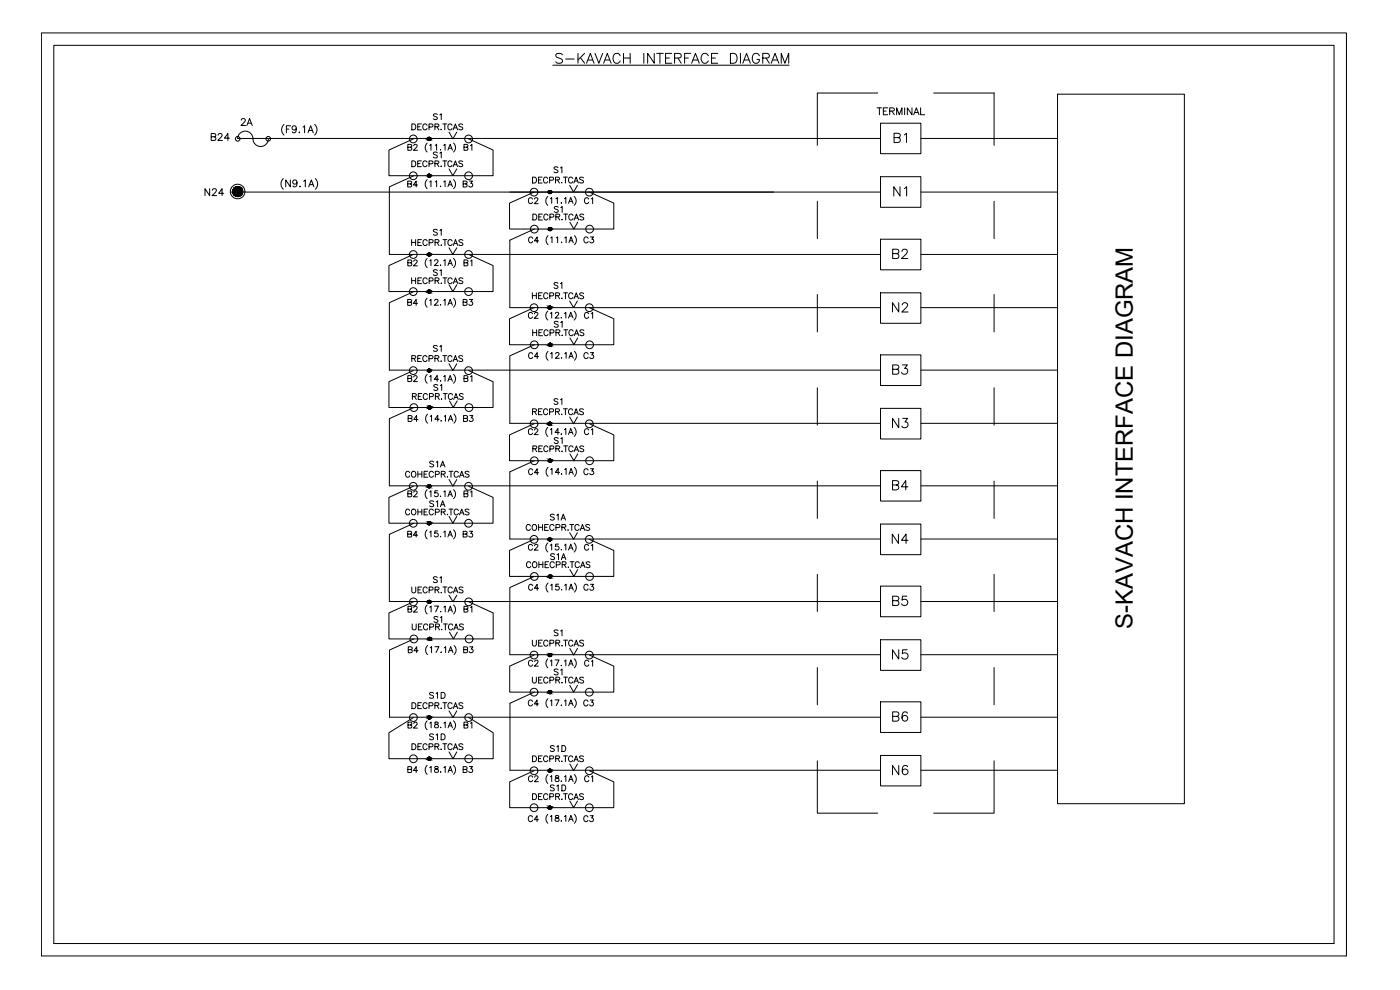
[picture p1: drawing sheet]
<svg xmlns="http://www.w3.org/2000/svg" width="420mm" height="297mm" viewBox="0 0 420 297" stroke-linecap="round" stroke-linejoin="round" font-family="sans-serif">
<!-- layer: 0 -->
<g fill="none" stroke="#000" stroke-width=".3">
<path d="M12.4 9.9h391.7v276.9h-391.7zM16.1 13.6h384.3v269.5h-384.3zM165.9 19.6h70.9M168.8 16.4a1.11 1.11 0 0 0-1.1-.4 1.11 1.11 0 0 0-.9 .7l.3 .5 1.1 .4a.71 .71 0 0 1 .6 .5 .71 .71 0 0 1-.3 .8 1.36 1.36 0 0 1-1.7-.3M169.8 17.7h2.5M173.5 16v3M174.2 17.3l1.2 1.7M175.4 16l-1.9 2M176 19l1.2-3 1.1 3M176.5 18h1.4M178.6 16l1.1 3 1.2-3M181.2 19l1.1-3 1.1 3"/>
<path d="M181.6 18h1.4M186.1 16.7a1.09 1.09 0 0 0-1.2-.7 1.09 1.09 0 0 0-.9 1.2 1.22 1.22 0 0 0 .4 1.5 1.22 1.22 0 0 0 1.6-.1l.1-.3M187.1 16v3M187.1 17.4h2M189.1 16v3M193.2 16v3M196.4 16v3l-2-3v3M197.1 16h2M198 16v3M199.7 17.4h1.2M201.6 16h-1.9v3h1.9M202.5 17.4l1.6-.1 .3-.4-.1-.6-.6-.3h-1.2v3"/>
<path d="M203.5 17.4l.9 1.6M205.5 17.4h1.1M207.3 16h-1.8v3M207.6 19l1.1-3 1.2 3M208 18h1.4M212.6 16.7a1.11 1.11 0 0 0-1.3-.7 1.11 1.11 0 0 0-.9 1.2v.6a1.11 1.11 0 0 0 .9 1.2 1.11 1.11 0 0 0 1.3-.7M213.5 17.4h1.2M215.4 16h-1.9v3h1.9M219.2 16h1a1.59 1.59 0 0 1 1 1.5 1.59 1.59 0 0 1-1 1.5h-1zM222.2 16v3M222.9 19l1.1-3 1.2 3M223.4 18h1.4"/>
<path d="M227.9 16.7a1.09 1.09 0 0 0-1.3-.7 1.09 1.09 0 0 0-.8 1.2 1.22 1.22 0 0 0 .3 1.5 1.22 1.22 0 0 0 1.7-.1l.1-.8h-.7M228.9 17.4l1.7-.1a.68 .68 0 0 0 0-1.2l-1.7-.1v3M229.9 17.4l1 1.6M231.5 19l1.1-3 1.1 3M231.9 18h1.4M234.5 19v-3l1.1 3 1.1-3v3M85.2 37.4a2.09 2.09 0 0 0 0 3.1M86 38.7h.7M87.2 37.7h-1.2v2.1M88.9 38.5a.64 .64 0 0 1-.9 .4 .64 .64 0 0 1-.2-1 .64 .64 0 0 1 1 .1l.1 .5a.99 .99 0 0 1-.8 1.3l-.4-.2M89.7 39.7h.2zM90.9 38.2l.5-.5v2.1"/>
<path d="M92.4 39.8l.8-2.1 .8 2.1M92.7 39.1h1M94.4 37.4a2.09 2.09 0 0 1 0 3.1M123.6 37.2h.6a.95 .95 0 0 1 .6 .9 .95 .95 0 0 1-.6 .9h-.6zM125.4 38h.6M126.5 37.2h-1.1v1.8h1.1M128.2 37.6a.65 .65 0 0 0-.8-.4 .65 .65 0 0 0-.5 .7v.4a.65 .65 0 0 0 .5 .7 .65 .65 0 0 0 .8-.5M128.7 38.1l1.1-.1 .1-.6-1.2-.2v1.8M130.5 38l1-.1 .1-.5-1.1-.2v1.8M131.1 38l.6 1M132.3 38.9h.2zM133.5 37.2v1.8"/>
<path d="M134.8 39.6l1.1 2.1 1.2-2.1M135.7 37.6a.63 .63 0 0 0-.8-.4 .63 .63 0 0 0-.5 .7v.4a.63 .63 0 0 0 .5 .7 .63 .63 0 0 0 .8-.5M136 39l.7-1.8 .6 1.8M136.2 38.4h.9M138.9 37.4l-.5-.2-.7 .2 .2 .5 1 .6v.2l-.5 .3-.7-.3M263.4 27.9h-18.1v15.7M264.3 37h12.1v9.1h-12.1zM280.2 27.9h18.1v15.7M317.4 28.3h38v212.8h-38zM69.1 57.6h195.2M71.3 41.6a2.31 2.31 0 0 1 2.4-2.3 2.31 2.31 0 0 1 2.2 2.4M71.3 41.5h193"/>
<path d="M80.5 41.6a2.31 2.31 0 0 1-2.2 2.4 2.31 2.31 0 0 1-2.4-2.4M85 53.6a2.23 2.23 0 0 0 0 3.2M87.1 54v2.1l-1.4-2.1v2.1M89.1 54.7a.66 .66 0 0 1-.9 .5 .66 .66 0 0 1-.2-1 .66 .66 0 0 1 1 .1l.1 .4a.96 .96 0 0 1-.8 1.4l-.4-.3M90 55.9v.2zM91.1 54.4l.5-.4v2.1M92.6 56.1l.8-2.1 .8 2.1M92.9 55.4h1M94.6 53.6a2.23 2.23 0 0 1 0 3.2M123.6 48.3h.6a.92 .92 0 0 1 .6 .8 .92 .92 0 0 1-.6 .9h-.6zM124.1 41.7l-7.4 3.3v7.7h31.3v-7.7l-7.4-3.3M124.2 52.7l-7.3 3.4v20.2h147.4"/>
<path d="M125.4 49.1h.6M126.5 48.3h-1.1v1.7h1.1M128.2 48.7a.66 .66 0 0 0-.8-.4 .66 .66 0 0 0-.5 .6v.4a.65 .65 0 0 0 .5 .7 .65 .65 0 0 0 .8-.4M129 54.6l.3-.4v1.8M130.6 54.6l.4-.4v1.8M132.2 55.9v.1zM133.2 54.6l.4-.4v1.8M134.4 45.1l.7-1.8 .7 1.8M134.4 56l.7-1.8 .7 1.8M134.7 44.5h.8M134.7 55.4h.8M134.8 50.7l1.1 2 1.2-2"/>
<path d="M135.7 48.7a.64 .64 0 0 0-.8-.4 .64 .64 0 0 0-.5 .6v.4a.63 .63 0 0 0 .5 .7 .63 .63 0 0 0 .8-.4M136 50l.7-1.7 .6 1.7M136.1 42.9a1.78 1.78 0 0 1 0 2.7M136.1 53.9a1.83 1.83 0 0 1 0 2.7M136.2 49.4h.9M138.9 48.5l-.5-.2-.7 .2 .2 .4 1 .6v.3l-.5 .2-.7-.2M159.8 53.1h.6a.95 .95 0 0 1 .6 .9 .95 .95 0 0 1-.6 .9h-.6zM160.3 57.6l-7.4 3.3v7.8h31.3v-7.8l-7.3-3.3M161.6 54h.7M162.7 53.1h-1.1v1.8h1.1M164.4 53.6a.63 .63 0 0 0-.8-.5 .63 .63 0 0 0-.5 .7v.4a.63 .63 0 0 0 .5 .7 .63 .63 0 0 0 .8-.4M164.4 58.9a1.78 1.78 0 0 0 0 2.7"/>
<path d="M164.9 54.1l1.1-.1v-.7l-1.1-.2v1.8M166.7 54l1-.1 .1-.6-1.1-.2v1.8M167.3 54l.6 .9M168.5 54.8h.2zM169.7 53.1v1.8M171 55.6l1.1 2 1.2-2M171.9 53.6a.65 .65 0 0 0-.8-.5 .65 .65 0 0 0-.5 .7v.4a.65 .65 0 0 0 .5 .7 .65 .65 0 0 0 .8-.4M172.2 54.9l.7-1.8 .7 1.8M172.3 58.9a1.78 1.78 0 0 1 0 2.7M172.5 54.3h.8M175.1 53.4l-.4-.3-.8 .3 .2 .4 1 .6v.3l-.4 .2-.8-.2M264.3 53h12.1v9.2h-12.1z"/>
<path d="M276.4 41.5h41M276.4 57.6h41M123.5 71.9v1.8M123.5 72.7h1.2M124.1 76.3l-7.4 3.4v7.8h31.3v-7.8l-7.4-3.4M124.7 71.9v1.8M125.4 72.7h.7M126.5 71.9h-1.1v1.8h1.1M128.2 72.3a.65 .65 0 0 0-.7-.4 .65 .65 0 0 0-.6 .7v.4a.65 .65 0 0 0 .6 .7 .65 .65 0 0 0 .7-.4M128.8 72.8l1-.1 .1-.6-1.1-.2v1.8M129 78.2l.3-.3v1.8M130.4 78.3l.4-.4 .5 .1 .2 .2-.3 .6-.8 .9h1.1"/>
<path d="M130.6 72.7h1l.1-.6-1.1-.2v1.8M131.2 72.7l.6 1M132.3 73.6h.2zM133.2 78.2l.4-.3v1.8M133.5 71.9v1.8M134.4 79.7l.7-1.8 .7 1.8M134.7 79.1h.8M134.8 74.4l1.1 1.9 1.2-1.9M135.7 72.3a.65 .65 0 0 0-.8-.4 .65 .65 0 0 0-.5 .7v.4a.65 .65 0 0 0 .5 .7 .65 .65 0 0 0 .8-.4M136 73.7l.7-1.8 .7 1.8M136.1 77.6a1.83 1.83 0 0 1 0 2.7M136.3 73.1h.8"/>
<path d="M138.9 72.2l-.4-.3-.8 .3 .2 .4 1 .6v.2l-.4 .3-.8-.3M159.9 64.2h.6a.95 .95 0 0 1 .6 .9 .95 .95 0 0 1-.6 .9h-.6zM160.4 68.7l-7.4 3.4v20.2h111.3M161.7 65.1h.7M162.8 64.2h-1.1v1.8h1.1M164.4 64.7a.63 .63 0 0 0-.7-.5 .63 .63 0 0 0-.5 .7v.4a.63 .63 0 0 0 .5 .7 .63 .63 0 0 0 .7-.4M165.2 71.4l.5-.4v1.8M166.9 71.4l.5-.4v1.8M168.5 72.7h.1zM169.5 71.4l.4-.4v1.8M170.6 61l.7-1.7 .7 1.7M170.7 72.8l.7-1.8 .7 1.8"/>
<path d="M171 72.2h.8M171 66.7l1.2 2 1.2-2M172 64.7a.65 .65 0 0 0-.8-.5 .65 .65 0 0 0-.5 .7v.4a.65 .65 0 0 0 .5 .7 .65 .65 0 0 0 .8-.4M172.3 66l.7-1.8 .7 1.8M172.4 70.7a1.83 1.83 0 0 1 0 2.7M172.6 65.4h.8M175.2 64.5l-.4-.3-.8 .3 .2 .4 1 .6v.3l-.4 .2-.8-.2M245.3 60.4v11.2M264.3 71.8h12.1v9.2h-12.1zM276.4 76.3h41M298.3 60.4v11.2M123.5 83.4v1.7"/>
<path d="M123.5 84.2h1.2M124.2 87.5l-7.3 3.3v20.3h147.4M124.7 83.4v1.7M125.4 84.2h.7M126.5 83.4h-1.1v1.7h1.1M128.2 83.8a.65 .65 0 0 0-.7-.4 .65 .65 0 0 0-.6 .6v.5a.66 .66 0 0 0 .6 .6 .66 .66 0 0 0 .7-.4M129 90.1l.3-.3v1.8M130.4 90.2l.4-.4 .5 .1 .2 .2-.3 .6-.8 .9h1.1M132.2 91.4v.2zM133.2 90.1l.4-.3v1.8M134.4 91.6l.7-1.8 .7 1.8M134.7 91h.8"/>
<path d="M134.8 85.4l1.1 2.1 1.2-2.1M135.7 83.8a.65 .65 0 0 0-.8-.4 .65 .65 0 0 0-.5 .6v.5a.66 .66 0 0 0 .6 .6 .66 .66 0 0 0 .7-.4M136 85.1l.7-1.7 .7 1.7M136.1 89.5a1.83 1.83 0 0 1 0 2.7M136.3 84.6h.8M138.9 83.6l-.4-.2-.8 .2 .2 .4 1 .6-.4 .5-.8-.2M159.9 98.9v1.8M159.9 99.8h1.2M160.3 92.3l-7.4 3.3v7.8h31.3v-7.8l-7.3-3.3M161.1 98.9v1.8M161.7 99.8h.7M162.8 98.9h-1.1v1.8h1.1"/>
<path d="M164.4 93.4a1.78 1.78 0 0 0 0 2.6M164.5 99.4a.63 .63 0 0 0-.7-.5 .63 .63 0 0 0-.5 .7v.4a.63 .63 0 0 0 .5 .7 .63 .63 0 0 0 .7-.4M170.6 95.4l.7-1.7 .7 1.7M172 99.4a.65 .65 0 0 0-.7-.5 .65 .65 0 0 0-.6 .7v.4a.65 .65 0 0 0 .6 .7 .65 .65 0 0 0 .7-.4M172.3 93.4a1.78 1.78 0 0 1 0 2.6M175.2 99.2l-.4-.3-.8 .3 .2 .4 1 .6v.3l-.4 .2-.8-.2M245.3 88.4v11.2M264.3 87.9h12.1v9.1h-12.1zM276.4 92.3h41M298.3 88.4v11.2M123.6 107.5h1l.1-.6-1.1-.2v1.8M123.8 118.9l1-.1 .1-.5-1.1-.2v1.8"/>
<path d="M124.1 111.2l-7.4 3.3v7.8h31.3v-7.8l-7.4-3.3M124.2 107.5l.6 1M124.3 118.9l.6 1M125.4 107.5h.6M125.5 118.9h.7M126.5 106.7h-1.1v1.8h1.1M126.6 118.1h-1.1v1.8h1.1M128.2 107.1a.65 .65 0 0 0-.8-.4 .65 .65 0 0 0-.5 .7v.4a.65 .65 0 0 0 .5 .7 .65 .65 0 0 0 .8-.5M128.3 118.5a.65 .65 0 0 0-.8-.4 .65 .65 0 0 0-.5 .7v.4a.65 .65 0 0 0 .5 .7 .65 .65 0 0 0 .8-.5M128.7 107.6l1.1-.1 .1-.6-1.2-.2v1.8M130.5 107.5h1l.1-.6-1.1-.2v1.8M131.1 107.5l.6 1"/>
<path d="M132.3 108.4h.2zM133.5 106.7v1.8M134.4 114.4l.7-1.7 .7 1.7M134.7 113.8h.8M134.8 109.1l1.1 2.1 1.2-2.1M135.7 107.1a.63 .63 0 0 0-.8-.4 .63 .63 0 0 0-.5 .7v.4a.63 .63 0 0 0 .5 .7 .63 .63 0 0 0 .8-.5M135.8 118.5a.65 .65 0 0 0-.7-.4 .65 .65 0 0 0-.6 .7v.4a.65 .65 0 0 0 .6 .7 .65 .65 0 0 0 .7-.5M136 108.5l.7-1.8 .6 1.8M136.1 112.3a1.78 1.78 0 0 1 0 2.7M136.2 119.9l.6-1.8 .7 1.8M136.2 107.9h.9M136.4 119.3h.9"/>
<path d="M138.9 106.9l-.5-.2-.7 .2 .2 .5 1 .6v.2l-.5 .3-.7-.3M139 118.3l-.4-.2-.7 .2 .1 .5 .9 .4 .1 .4-.4 .3-.7-.3M160.4 103.4l-7.4 3.4v20.2h111.3M165.2 106.1l.5-.3v1.7M166.8 106.2l.3-.4h.3l.4 .3-.3 .6-.8 .8h1.2M168.5 107.4h.1zM169.5 106.1l.4-.3v1.7M170.7 107.5l.7-1.7 .7 1.7M171 106.9h.8M171 101.4l1.2 2 1.2-2M172.4 100.7l.6-1.8 .7 1.8M172.4 105.4a1.78 1.78 0 0 1 0 2.7"/>
<path d="M172.6 100.1h.9M245.3 116.3v11.3M264.3 106.5h12.1v9.2h-12.1zM276.4 111.1h41M298.3 116.3v11.3M124.2 122.3l-7.3 3.3v20.2h147.4M129.1 124.9l.4-.3v1.8M131.8 125.8h-1.3l.9-1.2v1.8M132.3 126.3h.2zM133.3 124.9l.4-.3v1.8M134.5 126.4l.7-1.8 .7 1.8M134.8 125.8h.9"/>
<path d="M134.9 120.3l1.1 2 1.2-2M136.2 124.3a1.83 1.83 0 0 1 0 2.7M159.8 123.5l1-.1 .1-.6-1.1-.1v1.7M159.9 134.6l1-.1 .1-.5-1.1-.2v1.7M160.3 127.1l-7.4 3.4v7.7h31.3v-7.7l-7.3-3.4M160.4 138.2l-7.4 3.4v20.1h111.3M160.4 123.5l.6 .9M160.5 134.6l.6 .9M161.6 123.5h.7M161.7 134.6h.7M162.7 122.7h-1.1v1.7h1.1M162.8 133.8h-1.1v1.7h1.1"/>
<path d="M164.4 123.1a.63 .63 0 0 0-.8-.5 .63 .63 0 0 0-.5 .7v.5a.63 .63 0 0 0 .5 .6 .63 .63 0 0 0 .8-.4M164.4 128.2a1.83 1.83 0 0 0 0 2.8M164.4 134.2a.63 .63 0 0 0-.7-.4 .63 .63 0 0 0-.5 .7v.4a.64 .64 0 0 0 .5 .6 .64 .64 0 0 0 .7-.4M164.9 123.6l1.1-.1v-.7l-1.1-.1v1.7M166.7 123.5l1-.1 .1-.6-1.1-.1v1.7M167.3 123.5l.6 .9M168.5 124.3h.2zM169.7 122.7v1.7M170.6 130.4l.7-1.8 .7 1.8M171 125.1l1.1 2 1.2-2M171 136.2l1.2 2 1.2-2M171.9 123.1a.65 .65 0 0 0-.8-.4 .65 .65 0 0 0-.5 .6v.5a.65 .65 0 0 0 .5 .6 .65 .65 0 0 0 .8-.4"/>
<path d="M172 134.2a.65 .65 0 0 0-.8-.4 .65 .65 0 0 0-.5 .7v.4a.66 .66 0 0 0 .5 .6 .66 .66 0 0 0 .8-.4M172.2 124.4l.7-1.7 .7 1.7M172.3 128.2a1.83 1.83 0 0 1 0 2.8M172.3 135.5l.7-1.7 .7 1.7M172.5 123.8h.8M172.6 135h.8M175.1 122.9l-.4-.2-.8 .2 .2 .4 1 .6v.3l-.4 .2-.8-.2M175.2 134l-.4-.2-.8 .2 .2 .5 1 .6-.4 .4-.8-.2M264.3 122.5h12.1v9.2h-12.1zM276.4 127h41M124.1 145.9l-7.4 3.3v7.8h31.3v-7.8l-7.4-3.3M124.2 157l-7.3 3.3v20.2h147.4"/>
<path d="M129 159.7l.3-.4v1.8M131.4 159.3h-.9l-.1 .8a.63 .63 0 0 1 1 0 .63 .63 0 0 1-.1 .9 .63 .63 0 0 1-.9-.2M133.2 159.7l.4-.4v1.8M134.8 143.9l1.1 2 1.2-2M134.8 155l1.1 2 1.2-2M136.1 146.9a1.83 1.83 0 0 1 0 2.7M136.1 159a1.83 1.83 0 0 1 0 2.7M165.2 140.9l.5-.3v1.7M168 141.7h-1.3l.8-1.1v1.7M168.5 142.3h.1zM169.5 140.9l.4-.3v1.7M170.7 142.3l.7-1.7 .7 1.7"/>
<path d="M171 141.7h.8M172.4 140.2a1.83 1.83 0 0 1 0 2.7M245.3 144.3v11.2M264.3 141.2h12.1v9.1h-12.1zM264.3 157.2h12.1v9.2h-12.1zM276.4 145.8h41M298.3 144.3v11.2M123.6 176.1v1.3l.5 .5 .6-.3 .1-1.5M125.4 177h.7M126.5 176.1h-1.1v1.8h1.1M128.2 176.5a.63 .63 0 0 0-.7-.4 .63 .63 0 0 0-.5 .7v.4a.63 .63 0 0 0 .5 .7 .63 .63 0 0 0 .7-.4M128.8 177.1l1-.1 .1-.7-1.1-.2v1.8"/>
<path d="M130.6 177l1-.1 .1-.6-1.1-.2v1.8M131.2 177l.6 .9M132.2 160.9v.2zM132.3 177.8h.2zM133.5 176.1v1.8M134.4 161.1l.7-1.8 .7 1.8M134.7 160.5h.8M134.8 178.6l1.1 2 1.2-2M135.7 176.5a.65 .65 0 0 0-.7-.4 .65 .65 0 0 0-.5 .7v.4a.65 .65 0 0 0 .5 .7 .65 .65 0 0 0 .7-.4M136.1 177.9l.7-1.8 .6 1.8M136.3 177.3h.9M139 176.4l-.5-.3-.7 .3 .1 .4 1.1 .6v.2l-.5 .3-.7-.3"/>
<path d="M160.3 161.8l-7.4 3.4v7.7h31.3v-7.7l-7.3-3.4M160.4 172.9l-7.4 3.4v20.1h111.3M164.4 162.9a1.83 1.83 0 0 0 0 2.7M165.2 175.6l.5-.3v1.8M167.7 175.3h-.9v.7a.63 .63 0 0 1 .9 0 .63 .63 0 0 1-.1 1 .63 .63 0 0 1-.9-.3M168.5 177h.1zM169.5 175.6l.4-.3v1.8M170.7 177.1l.7-1.8 .7 1.8M171 176.5h.8M171 170.9l1.2 2 1.2-2M172.3 162.9a1.83 1.83 0 0 1 0 2.7M172.4 174.9a1.83 1.83 0 0 1 0 2.7"/>
<path d="M245.3 172.3v11.2M264.3 175.9h12.1v9.2h-12.1zM276.4 161.7h41M298.3 172.3v11.2M124.1 180.6l-7.4 3.3v7.8h31.3v-7.8l-7.3-3.3M124.2 191.7l-7.3 3.3v20.2h147.4M129 182.2l.4-.4v1.8M129.1 194.4l.4-.4v1.8M130.4 181.8h1.2l-.9 1.8M130.5 194h1.2l-.8 1.8M132.3 195.7h.2zM133.2 182.2l.4-.4v1.8"/>
<path d="M133.3 194.4l.4-.4v1.8M134.5 183.6l.6-1.8 .7 1.8M134.6 195.8l.7-1.8 .6 1.8M134.7 183h.8M134.8 195.2h.9M134.9 189.7l1.2 2 1.2-2M136.1 181.5a1.83 1.83 0 0 1 0 2.7M136.3 193.7a1.83 1.83 0 0 1 0 2.7M160.3 196.5l-7.3 3.4v7.8h31.2v-7.8l-7.3-3.4M170.7 199.8l.6-1.8 .7 1.8M171 194.5l1.1 2 1.2-2M172.4 197.7a1.83 1.83 0 0 1 0 2.7"/>
<path d="M264.3 192h12.1v9.1h-12.1zM276.4 180.5h41M276.4 196.4h41M123.6 210.8h.6a.95 .95 0 0 1 .6 .9 .95 .95 0 0 1-.6 .9h-.6zM124.1 215.3l-7.4 4.6v7.7h31.3v-7.7l-7.3-4.6M125.4 211.7h.7M126.5 210.8h-1.1v1.8h1.1M128.2 211.3a.63 .63 0 0 0-.8-.5 .63 .63 0 0 0-.5 .7v.4a.63 .63 0 0 0 .5 .7 .63 .63 0 0 0 .8-.4M128.7 211.8l1.1-.1 .1-.7-1.2-.2v1.8M129 217l.4-.4v1.8M130.5 211.7l1-.1 .1-.6-1.1-.2v1.8M130.6 216.7v.5l.7 .2 .3 .4a.59 .59 0 0 1-.6 .6 .59 .59 0 0 1-.6-.6l1.1-.7-.1-.4z"/>
<path d="M131.1 211.7l.6 .9M132.3 212.5h.2zM133.2 217l.4-.4v1.8M133.5 210.8v1.8M134.5 218.4l.6-1.8 .7 1.8M134.8 213.3l1.1 2 1.2-2M135.7 211.3a.65 .65 0 0 0-.8-.5 .65 .65 0 0 0-.5 .7v.4a.65 .65 0 0 0 .5 .7 .65 .65 0 0 0 .8-.4M136 212.6l.7-1.8 .7 1.8M136.1 216.3a1.78 1.78 0 0 1 0 2.7M136.3 212h.8M138.9 211.1l-.4-.3-.8 .3 .2 .4 1 .6v.3l-.4 .2-.8-.2M160.4 207.7l-7.4 3.3v20.1h111.3"/>
<path d="M165.2 210.3l.4-.3v1.7M166.6 210h1.2l-.9 1.7M168.4 211.6h.1zM169.4 210.3l.4-.3v1.7M170.7 211.7l.6-1.7 .7 1.7M170.9 211.1h.9M171 205.6l1.1 2.1 1.2-2.1M172.4 209.6a1.78 1.78 0 0 1 0 2.7M245.3 200.3v11.2M264.3 210.6h12.1v9.2h-12.1zM276.4 215.2h41M298.3 200.3v11.2"/>
<path d="M123.6 223.2h.6a.95 .95 0 0 1 .6 .8 .95 .95 0 0 1-.6 .9h-.6zM125.4 224h.7M126.5 223.2h-1.1v1.7h1.1M128.2 223.6a.63 .63 0 0 0-.8-.4 .63 .63 0 0 0-.5 .6v.5a.63 .63 0 0 0 .5 .6 .63 .63 0 0 0 .8-.4M128.7 224.1l1.1-.1 .1-.7-1.2-.1v1.7M129 230.3l.4-.3v1.7M130.5 224l1-.1 .1-.6-1.1-.1v1.7M130.6 230.1v.5l.7 .2 .3 .4a.59 .59 0 0 1-.6 .6 .59 .59 0 0 1-.6-.6l1.1-.8-.1-.3zM131.1 224l.6 .9M132.2 231.7h.1zM132.3 224.8h.2zM133.2 230.3l.4-.3v1.7"/>
<path d="M133.5 223.2v1.7M134.5 231.7l.6-1.7 .7 1.7M134.7 231.2h.8M134.8 225.6l1.1 2 1.2-2M135.7 223.6a.65 .65 0 0 0-.8-.5 .65 .65 0 0 0-.5 .7v.5a.65 .65 0 0 0 .5 .6 .65 .65 0 0 0 .8-.4M136 224.9l.7-1.7 .7 1.7M136.1 229.6a1.83 1.83 0 0 1 0 2.7M136.3 224.3h.8M138.9 223.4l-.4-.2-.8 .2 .2 .4 1 .6v.3l-.4 .2-.8-.2M159.8 226.8h.6a.92 .92 0 0 1 .6 .9 .92 .92 0 0 1-.6 .8h-.6zM159.8 238.1h.6a.95 .95 0 0 1 .6 .9 .95 .95 0 0 1-.6 .9h-.6zM160.3 231.2l-7.3 3.4v7.7h31.2v-7.7l-7.3-3.4"/>
<path d="M161.6 227.6h.7M161.6 239h.7M162.7 226.8h-1.1v1.7h1.1M162.7 238.1h-1.1v1.8h1.1M164.4 227.2a.65 .65 0 0 0-.7-.4 .65 .65 0 0 0-.6 .6v.5a.65 .65 0 0 0 .5 .6 .65 .65 0 0 0 .8-.4M164.4 232.4a1.92 1.92 0 0 0 0 2.7M164.4 238.6a.65 .65 0 0 0-.8-.5 .65 .65 0 0 0-.5 .7v.4a.65 .65 0 0 0 .5 .7 .65 .65 0 0 0 .8-.4M165 227.7l1-.1 .1-.6-1.1-.2v1.7M165 239.1l1-.1 .1-.7-1.1-.2v1.8M166.8 227.6l1-.1 .2-.4-.5-.3h-.7v1.7M166.8 239l1-.1 .1-.6-1.1-.2v1.8M167.4 227.6l.6 .9"/>
<path d="M167.4 239l.6 .9M168.5 228.4h.2zM168.5 239.8h.2zM169.7 226.8v1.7M169.7 238.1v1.8M171 229.2l1.1 2 1.2-2M171.9 227.2a.65 .65 0 0 0-.7-.4 .65 .65 0 0 0-.6 .6v.5a.65 .65 0 0 0 .5 .6 .65 .65 0 0 0 .8-.4M171.9 238.6a.65 .65 0 0 0-.8-.5 .65 .65 0 0 0-.5 .7v.4a.65 .65 0 0 0 .5 .7 .65 .65 0 0 0 .8-.4M172.2 228.5l.7-1.7 .7 1.7M172.2 239.9l.7-1.8 .7 1.8M172.4 232.4a1.83 1.83 0 0 1 0 2.7M172.5 227.9h.8"/>
<path d="M172.5 239.3h.8M175.1 227l-.4-.2-.8 .2 .1 .4 1.1 .6v.3l-.4 .2-.8-.2M175.1 238.4l-.4-.3-.8 .3 .2 .4 1 .6v.3l-.4 .2-.8-.2M245.3 228.3v15.7h18.1M264.3 226.7h12.1v9.1h-12.1zM276.4 231.1h41M298.3 228.3v15.7h-18.1M165.2 245l.4-.3v1.7M166.8 244.7v.6l.7 .2 .3 .3a.59 .59 0 0 1-.6 .7 .59 .59 0 0 1-.6-.7l1.1-.7-.1-.4zM168.4 246.4h.1zM169.4 245l.4-.3v1.7M170.7 246.4l.6-1.7 .7 1.7"/>
<path d="M170.9 245.8h.9M171 240.3l1.1 2 1.2-2M172.4 244.3a1.83 1.83 0 0 1 0 2.7"/>
<circle cx="80.5" cy="41.6" r=".7"/>
<circle cx="128.8" cy="41.7" r=".49"/>
<circle cx="128.8" cy="52.7" r=".49"/>
<circle cx="160.3" cy="57.7" r="1.16"/>
<circle cx="165" cy="57.7" r=".49"/>
<circle cx="176.9" cy="57.7" r="1.16"/>
<circle cx="124" cy="76.4" r="1.16"/>
<circle cx="128.8" cy="76.4" r=".49"/>
<circle cx="140.6" cy="76.4" r="1.16"/>
<circle cx="160.4" cy="68.7" r="1.16"/>
<circle cx="165.1" cy="68.7" r=".49"/>
<circle cx="176.9" cy="68.7" r="1.16"/>
<circle cx="124" cy="87.5" r="1.16"/>
<circle cx="128.8" cy="87.5" r=".49"/>
<circle cx="140.6" cy="87.5" r="1.16"/>
<circle cx="165" cy="92.3" r=".49"/>
<circle cx="128.8" cy="111.2" r=".49"/>
<circle cx="160.4" cy="103.5" r="1.16"/>
<circle cx="165.1" cy="103.5" r=".49"/>
<circle cx="176.9" cy="103.5" r="1.16"/>
<circle cx="124.2" cy="122.3" r="1.16"/>
<circle cx="128.9" cy="122.3" r=".49"/>
<circle cx="140.8" cy="122.3" r="1.16"/>
<circle cx="160.4" cy="138.3" r="1.16"/>
<circle cx="165" cy="127.2" r=".49"/>
<circle cx="165.1" cy="138.3" r=".49"/>
<circle cx="176.9" cy="138.3" r="1.16"/>
<circle cx="124" cy="157" r="1.16"/>
<circle cx="128.8" cy="157" r=".49"/>
<circle cx="128.8" cy="145.9" r=".49"/>
<circle cx="140.6" cy="157" r="1.16"/>
<circle cx="160.3" cy="161.8" r="1.16"/>
<circle cx="160.4" cy="173" r="1.16"/>
<circle cx="165" cy="161.8" r=".49"/>
<circle cx="165.1" cy="173" r=".49"/>
<circle cx="176.9" cy="161.8" r="1.16"/>
<circle cx="176.9" cy="173" r="1.16"/>
<circle cx="124.2" cy="191.7" r="1.16"/>
<circle cx="128.8" cy="180.6" r=".49"/>
<circle cx="128.9" cy="191.7" r=".49"/>
<circle cx="140.8" cy="191.7" r="1.16"/>
<circle cx="165" cy="196.5" r=".49"/>
<circle cx="128.8" cy="215.3" r=".49"/>
<circle cx="160.3" cy="207.7" r="1.16"/>
<circle cx="165" cy="207.7" r=".49"/>
<circle cx="176.9" cy="207.7" r="1.16"/>
<circle cx="124.1" cy="227.7" r="1.16"/>
<circle cx="128.8" cy="227.7" r=".49"/>
<circle cx="140.7" cy="227.7" r="1.16"/>
<circle cx="165" cy="231.3" r=".49"/>
<circle cx="160.3" cy="242.4" r="1.16"/>
<circle cx="165" cy="242.4" r=".49"/>
<circle cx="176.9" cy="242.4" r="1.16"/>
</g>
<g fill="#000" stroke="#000" stroke-width=".3">
<path d="M128.7 41.2h.2zM128.7 41.2h.2z"/>
<path d="M128.7 52.3h.2zM128.7 52.3h.2z"/>
<path d="M128.7 41.2h.3zM128.6 41.2h.4z"/>
<path d="M128.7 42.1h.2zM128.7 42.1h.1z"/>
<path d="M128.7 52.3h.3zM128.6 52.3h.4z"/>
<path d="M128.7 53.2h.2zM128.7 53.2h.1z"/>
<path d="M128.6 41.2l.5 .1zM128.6 41.2l.5 .1z"/>
<path d="M128.6 42.1h.4zM128.6 42.1h.3z"/>
<path d="M128.6 52.3h.5zM128.6 52.3h.5z"/>
<path d="M128.6 53.1h.4zM128.6 53.1l.3 .1z"/>
<path d="M128.5 41.3h.6zM128.5 41.3h.6z"/>
<path d="M128.5 42.1h.6zM128.5 42.1h.5z"/>
<path d="M128.5 52.3l.6 .1zM128.5 52.3l.6 .1z"/>
<path d="M128.5 53.1h.6zM128.5 53.1h.5z"/>
<path d="M128.5 41.3l.7 .1zM128.5 41.3l.7 .1z"/>
<path d="M128.5 42h.6zM128.5 42l.6 .1z"/>
<path d="M128.5 52.4l.7 .1zM128.5 52.4l.7 .1z"/>
<path d="M128.5 53h.6zM128.5 53l.6 .1z"/>
<path d="M128.4 41.4l.9 .1zM128.4 41.4l.9 .1z"/>
<path d="M128.4 41.9h.8zM128.4 41.9l.7 .1z"/>
<path d="M128.4 52.5h.9zM128.4 52.5h.9z"/>
<path d="M128.4 53h.8zM128.4 53h.7z"/>
<path d="M128.4 41.5l.9 .1zM128.4 41.5l.9 .1z"/>
<path d="M128.3 41.6l1 .1zM128.3 41.6l1 .1z"/>
<path d="M128.3 41.7l1 .1zM128.3 41.7l1 .1z"/>
<path d="M128.3 41.8h1zM128.3 41.8h1z"/>
<path d="M128.4 41.8h.9zM128.4 41.8l.8 .1z"/>
<path d="M128.4 52.5l.9 .1zM128.4 52.5l.9 .1z"/>
<path d="M128.3 52.6l1 .1zM128.3 52.6l1 .1z"/>
<path d="M128.3 52.7l1 .1zM128.3 52.7l1 .1z"/>
<path d="M128.3 52.8l1 .1zM128.3 52.8l1 .1z"/>
<path d="M128.4 52.9h.9zM128.4 52.9l.8 .1z"/>
<path d="M165 57.2h.2zM164.9 57.2h.3z"/>
<path d="M164.9 57.2h.3zM164.8 57.2h.4z"/>
<path d="M164.9 58.1h.3zM164.9 58.1h.2z"/>
<path d="M164.8 57.2h.5zM164.7 57.2h.6z"/>
<path d="M164.8 58h.4zM164.8 58l.4 .1z"/>
<path d="M164.7 57.2l.7 .1zM164.7 57.2l.7 .1z"/>
<path d="M164.7 58h.6zM164.7 58h.5z"/>
<path d="M164.7 57.3l.7 .1zM164.7 57.3l.7 .1z"/>
<path d="M164.7 57.9h.7zM164.7 57.9l.6 .1z"/>
<path d="M164.6 57.4l.9 .1zM164.6 57.4l.9 .1z"/>
<path d="M164.6 57.8h.8zM164.6 57.8l.8 .1z"/>
<path d="M164.6 57.5h.9zM164.6 57.5h.9z"/>
<path d="M164.6 57.8h.9zM164.6 57.8h.8z"/>
<path d="M164.6 57.5l.9 .1zM164.6 57.5l.9 .1z"/>
<path d="M164.6 57.6l.9 .1zM164.6 57.6l.9 .1z"/>
<path d="M164.6 57.7h.9zM164.6 57.7l.9 .1z"/>
<path d="M128.7 75.9h.2zM128.7 75.9h.2z"/>
<path d="M128.7 75.9l.3 .1zM128.6 76h.4z"/>
<path d="M128.7 76.8h.2zM128.7 76.8h.1z"/>
<path d="M128.6 76h.5zM128.6 76h.5z"/>
<path d="M128.6 76.8h.4zM128.6 76.8h.3z"/>
<path d="M128.5 76h.6zM128.5 76h.6z"/>
<path d="M128.5 76.7h.6zM128.5 76.7l.5 .1z"/>
<path d="M128.5 76l.7 .1zM128.5 76l.7 .1z"/>
<path d="M128.5 76.7h.6zM128.5 76.7h.6z"/>
<path d="M128.4 76.1l.9 .1zM128.4 76.1l.9 .1z"/>
<path d="M128.4 76.6h.8zM128.4 76.6l.7 .1z"/>
<path d="M128.4 76.2l.9 .1zM128.4 76.2l.9 .1z"/>
<path d="M128.3 76.3h1zM128.3 76.3h1z"/>
<path d="M128.3 76.3l1 .2zM128.3 76.3l1 .2z"/>
<path d="M128.3 76.5h1zM128.3 76.5h1z"/>
<path d="M128.4 76.5h.9zM128.4 76.5l.8 .1z"/>
<path d="M165.1 68.3h.1zM165 68.3h.2z"/>
<path d="M165 68.3h.3zM164.9 68.3h.4z"/>
<path d="M165 69.2h.2zM165 69.2h.2z"/>
<path d="M164.9 68.3h.5zM164.8 68.3h.6z"/>
<path d="M164.9 69.1h.4zM164.9 69.1l.3 .1z"/>
<path d="M164.8 68.3l.7 .1zM164.8 68.3l.7 .1z"/>
<path d="M164.8 69.1h.6zM164.8 69.1h.5z"/>
<path d="M164.8 68.4l.7 .1zM164.7 68.5h.8z"/>
<path d="M164.8 69h.7zM164.8 69l.6 .1z"/>
<path d="M164.7 68.5l.8 .1zM164.7 68.5l.8 .1z"/>
<path d="M164.7 69h.8zM164.7 69h.8z"/>
<path d="M164.6 68.6h1zM164.6 68.6h1z"/>
<path d="M164.6 68.9h.9zM164.6 68.9l.9 .1z"/>
<path d="M164.6 68.6l1 .1zM164.6 68.6l1 .1z"/>
<path d="M164.6 68.7l1 .1zM164.6 68.7l1 .1z"/>
<path d="M164.6 68.8h1zM164.6 68.8l.9 .1z"/>
<path d="M128.7 87h.2zM128.7 87h.2z"/>
<path d="M128.7 87l.3 .1zM128.6 87.1h.4z"/>
<path d="M128.7 87.9h.2zM128.7 87.9h.1z"/>
<path d="M128.6 87.1h.5zM128.6 87.1h.5z"/>
<path d="M128.6 87.9h.4zM128.6 87.9h.3z"/>
<path d="M128.5 87.1h.6zM128.5 87.1h.6z"/>
<path d="M128.5 87.9h.6zM128.5 87.9h.5z"/>
<path d="M128.5 87.1l.7 .1zM128.5 87.1l.7 .1z"/>
<path d="M128.5 87.8h.6zM128.5 87.8l.6 .1z"/>
<path d="M128.4 87.2l.9 .1zM128.4 87.2l.9 .1z"/>
<path d="M128.4 87.7h.8zM128.4 87.7l.7 .1z"/>
<path d="M128.4 87.3l.9 .1zM128.4 87.3l.9 .1z"/>
<path d="M128.3 87.4l1 .1zM128.3 87.4l1 .1z"/>
<path d="M128.3 87.5l1 .1zM128.3 87.5l1 .1z"/>
<path d="M128.3 87.6h1zM128.3 87.6h1z"/>
<path d="M128.4 87.6h.9zM128.4 87.6l.8 .1z"/>
<path d="M164.9 92.8h.3zM164.9 92.8h.2z"/>
<path d="M164.8 92.7h.4zM164.8 92.7l.4 .1z"/>
<path d="M164.7 92.7h.6zM164.7 92.7h.5z"/>
<path d="M164.7 92.6h.7zM164.7 92.6l.6 .1z"/>
<path d="M164.6 92.6h.8zM164.6 92.6h.8z"/>
<path d="M164.6 92.5h.9zM164.6 92.5l.8 .1z"/>
<path d="M164.6 92.3l.9 .1zM164.6 92.3l.9 .1z"/>
<path d="M164.6 92.4h.9zM164.6 92.4l.9 .1z"/>
<path d="M128.7 110.7h.2zM128.7 110.7h.2z"/>
<path d="M128.7 110.7l.3 .1zM128.6 110.8h.4z"/>
<path d="M128.7 111.6h.2zM128.7 111.6h.1z"/>
<path d="M128.6 110.8h.5zM128.6 110.8h.5z"/>
<path d="M128.6 111.6h.4zM128.6 111.6h.3z"/>
<path d="M128.5 110.8l.6 .1zM128.5 110.8l.6 .1z"/>
<path d="M128.5 111.6h.6zM128.5 111.6h.5z"/>
<path d="M128.5 110.9h.7zM128.5 110.9h.7z"/>
<path d="M128.5 111.5h.6zM128.5 111.5l.6 .1z"/>
<path d="M128.4 110.9l.9 .1zM128.4 110.9l.9 .1z"/>
<path d="M128.4 111.4h.8zM128.4 111.4l.7 .1z"/>
<path d="M128.4 111l.9 .1zM128.4 111l.9 .1z"/>
<path d="M128.3 111.1l1 .1zM128.3 111.1l1 .1z"/>
<path d="M128.3 111.2l1 .1zM128.3 111.2l1 .1z"/>
<path d="M128.3 111.3l1 .1zM128.3 111.3l1 .1z"/>
<path d="M128.4 111.4h.9zM128.4 111.4h.8z"/>
<path d="M165.1 103h.1zM165 103h.2z"/>
<path d="M165 103h.3zM164.9 103h.4z"/>
<path d="M165 103.9h.2zM165 103.9h.2z"/>
<path d="M164.9 103l.5 .1zM164.8 103.1h.6z"/>
<path d="M164.9 103.9h.4zM164.9 103.9h.3z"/>
<path d="M164.8 103.1h.7zM164.8 103.1h.7z"/>
<path d="M164.8 103.8h.6zM164.8 103.8l.5 .1z"/>
<path d="M164.8 103.1l.7 .1zM164.8 103.1l.7 .1z"/>
<path d="M164.8 103.7h.7zM164.8 103.7l.6 .1z"/>
<path d="M164.7 103.2l.8 .1zM164.7 103.2l.8 .1z"/>
<path d="M164.7 103.6h.8zM164.7 103.6l.8 .1z"/>
<path d="M164.6 103.3h1zM164.6 103.3h1z"/>
<path d="M164.6 103.6h.9zM164.6 103.6h.9z"/>
<path d="M164.6 103.3l1 .1zM164.6 103.3l1 .1z"/>
<path d="M164.6 103.4l1 .1zM164.6 103.4l1 .1z"/>
<path d="M164.6 103.5h1zM164.6 103.5l.9 .1z"/>
<path d="M128.9 121.8h.2zM128.8 121.8h.3z"/>
<path d="M128.8 121.8h.4zM128.7 121.8h.5z"/>
<path d="M128.8 122.7h.3zM128.8 122.7h.2z"/>
<path d="M128.7 121.8l.5 .1zM128.7 121.8l.5 .1z"/>
<path d="M128.7 122.7h.5zM128.7 122.7h.4z"/>
<path d="M128.7 121.9l.6 .1zM128.6 122h.7z"/>
<path d="M128.7 122.7h.5zM128.7 122.7h.5z"/>
<path d="M128.6 122l.7 .1zM128.6 122l.7 .1z"/>
<path d="M128.6 122.6h.7zM128.6 122.6l.6 .1z"/>
<path d="M128.5 122.1h.9zM128.5 122.1h.9z"/>
<path d="M128.5 122.5h.8zM128.5 122.5l.8 .1z"/>
<path d="M128.5 122.1l.9 .1zM128.5 122.1l.9 .1z"/>
<path d="M128.5 122.2l.9 .1zM128.5 122.2l.9 .1z"/>
<path d="M128.5 122.4h.9zM128.5 122.4h.9z"/>
<path d="M128.5 122.4h.9zM128.5 122.4l.8 .1z"/>
<path d="M128.5 122.3h.9zM128.5 122.3l.9 .1z"/>
<path d="M165 126.7h.2zM164.9 126.7h.3z"/>
<path d="M164.9 126.7h.3zM164.8 126.7h.4z"/>
<path d="M164.9 127.6h.3zM164.9 127.6h.2z"/>
<path d="M165.1 137.8h.1zM165 137.8h.2z"/>
<path d="M164.8 126.7l.5 .1zM164.7 126.8h.6z"/>
<path d="M164.8 127.6h.4zM164.8 127.6h.4z"/>
<path d="M165 137.8h.3zM164.9 137.8h.4z"/>
<path d="M165 138.7h.2zM165 138.7h.2z"/>
<path d="M164.7 126.8h.7zM164.7 126.8h.7z"/>
<path d="M164.7 127.5h.6zM164.7 127.5l.5 .1z"/>
<path d="M164.9 137.8l.5 .1zM164.8 137.9h.6z"/>
<path d="M164.9 138.7h.4zM164.9 138.7h.3z"/>
<path d="M164.7 126.8l.7 .1zM164.7 126.8l.7 .1z"/>
<path d="M164.7 127.4h.7zM164.7 127.4l.6 .1z"/>
<path d="M164.8 137.9h.7zM164.8 137.9h.7z"/>
<path d="M164.8 138.6h.6zM164.8 138.6l.5 .1z"/>
<path d="M164.6 126.9l.9 .1zM164.6 126.9l.9 .1z"/>
<path d="M164.6 127.4h.8zM164.6 127.4h.8z"/>
<path d="M164.6 127l.9 .1zM164.6 127l.9 .1z"/>
<path d="M164.6 127.3h.9zM164.6 127.3l.8 .1z"/>
<path d="M164.8 137.9l.7 .1zM164.7 138h.8z"/>
<path d="M164.8 138.6h.7zM164.8 138.6h.6z"/>
<path d="M164.6 127.1h.9zM164.6 127.1h.9z"/>
<path d="M164.6 127.1l.9 .1zM164.6 127.1l.9 .1z"/>
<path d="M164.6 127.2h.9zM164.6 127.2l.9 .1z"/>
<path d="M164.7 138l.8 .1zM164.7 138l.8 .1z"/>
<path d="M164.7 138.5h.8zM164.7 138.5l.8 .1z"/>
<path d="M164.6 138.1h1zM164.6 138.1h1z"/>
<path d="M164.6 138.4h.9zM164.6 138.4l.9 .1z"/>
<path d="M164.6 138.1l1 .1zM164.6 138.1l1 .1z"/>
<path d="M164.6 138.2l1 .1zM164.6 138.2l1 .1z"/>
<path d="M164.6 138.3h1zM164.6 138.3l.9 .1z"/>
<path d="M128.7 146.3h.2zM128.7 146.3l.1 .1z"/>
<path d="M128.7 157.5h.2zM128.7 157.5h.1z"/>
<path d="M128.6 146.3h.4zM128.6 146.3h.3z"/>
<path d="M128.6 157.4h.4zM128.6 157.4l.3 .1z"/>
<path d="M128.5 146.2h.6zM128.5 146.2l.5 .1z"/>
<path d="M128.5 157.4h.6zM128.5 157.4h.5z"/>
<path d="M128.5 145.6h.7zM128.5 145.6h.7z"/>
<path d="M128.5 146.2h.6zM128.5 146.2h.6z"/>
<path d="M128.5 157.3h.6zM128.5 157.3l.6 .1z"/>
<path d="M128.4 145.6l.9 .1zM128.4 145.6l.9 .1z"/>
<path d="M128.4 146.1h.8zM128.4 146.1l.7 .1z"/>
<path d="M128.4 156.7l.9 .1zM128.4 156.7l.9 .1z"/>
<path d="M128.4 157.2h.8zM128.4 157.2l.7 .1z"/>
<path d="M128.4 145.7l.9 .1zM128.4 145.7l.9 .1z"/>
<path d="M128.3 145.8l1 .1zM128.3 145.8l1 .1z"/>
<path d="M128.3 145.9l1 .1zM128.3 145.9l1 .1z"/>
<path d="M128.3 146l1 .1zM128.3 146l1 .1z"/>
<path d="M128.4 146.1h.9zM128.4 146.1h.8z"/>
<path d="M128.4 156.8l.9 .1zM128.4 156.8l.9 .1z"/>
<path d="M128.3 156.9l1 .1zM128.3 156.9l1 .1z"/>
<path d="M128.3 157l1 .1zM128.3 157l1 .1z"/>
<path d="M128.3 157.1l1 .1zM128.3 157.1l1 .1z"/>
<path d="M128.4 157.2h.9zM128.4 157.2h.8z"/>
<path d="M164.9 162.3h.3zM164.9 162.3h.2z"/>
<path d="M164.8 162.2h.4zM164.8 162.2l.4 .1z"/>
<path d="M165 173.4h.2zM165 173.4h.2z"/>
<path d="M164.7 162.2h.6zM164.7 162.2h.5z"/>
<path d="M164.9 173.4h.4zM164.9 173.4h.3z"/>
<path d="M164.7 162.2h.7zM164.7 162.2h.6z"/>
<path d="M164.8 173.3h.6zM164.8 173.3l.5 .1z"/>
<path d="M164.6 162.1h.8zM164.6 162.1l.8 .1z"/>
<path d="M164.6 162h.9zM164.6 162l.8 .1z"/>
<path d="M164.8 173.2h.7zM164.8 173.2l.6 .1z"/>
<path d="M164.6 161.8l.9 .1zM164.6 161.8l.9 .1z"/>
<path d="M164.6 161.9h.9zM164.6 161.9l.9 .1z"/>
<path d="M164.7 173.2h.8zM164.7 173.2h.8z"/>
<path d="M164.6 172.8l1 .1zM164.6 172.8l1 .1z"/>
<path d="M164.6 173.1h.9zM164.6 173.1l.9 .1z"/>
<path d="M164.6 172.9h1zM164.6 172.9h1z"/>
<path d="M164.6 172.9l1 .1zM164.6 172.9l1 .1z"/>
<path d="M164.6 173h1zM164.6 173l.9 .1z"/>
<path d="M128.8 180.1h.2zM128.7 180.1h.3z"/>
<path d="M128.7 180.1l.3 .1zM128.6 180.2h.4z"/>
<path d="M128.7 181h.3zM128.7 181h.2z"/>
<path d="M128.6 180.2h.5zM128.5 180.2h.6z"/>
<path d="M128.6 181h.4zM128.6 181h.4z"/>
<path d="M128.5 180.2l.7 .1zM128.5 180.2l.7 .1z"/>
<path d="M128.5 180.9h.6zM128.5 180.9l.5 .1z"/>
<path d="M128.8 192.1h.3zM128.8 192.1l.2 .1z"/>
<path d="M128.5 180.3l.7 .1zM128.5 180.3l.7 .1z"/>
<path d="M128.5 180.9h.7zM128.5 180.9h.6z"/>
<path d="M128.7 192.1h.5zM128.7 192.1h.4z"/>
<path d="M128.4 180.4h.9zM128.4 180.4h.9z"/>
<path d="M128.4 180.8h.8zM128.4 180.8l.8 .1z"/>
<path d="M128.4 180.4l.9 .1zM128.4 180.4l.9 .1z"/>
<path d="M128.4 180.7h.9zM128.4 180.7l.8 .1z"/>
<path d="M128.7 192.1h.6zM128.7 192.1h.5z"/>
<path d="M128.4 180.5l.9 .1zM128.4 180.5l.9 .1z"/>
<path d="M128.4 180.6l.9 .1zM128.4 180.6l.9 .1z"/>
<path d="M128.4 180.7h.9zM128.4 180.7h.9z"/>
<path d="M128.6 192h.7zM128.6 192l.7 .1z"/>
<path d="M128.6 191.4l.8 .1zM128.6 191.4l.8 .1z"/>
<path d="M128.6 192h.7zM128.6 192h.7z"/>
<path d="M128.5 191.5l.9 .1zM128.5 191.5l.9 .1z"/>
<path d="M128.5 191.9h.9zM128.5 191.9l.8 .1z"/>
<path d="M128.5 191.6l.9 .1zM128.5 191.6l.9 .1z"/>
<path d="M128.5 191.7l.9 .1zM128.5 191.7l.9 .1z"/>
<path d="M128.5 191.8h.9zM128.5 191.8l.9 .1z"/>
<path d="M164.9 197h.3zM164.9 197h.2z"/>
<path d="M164.8 196.9h.4zM164.8 196.9l.4 .1z"/>
<path d="M164.8 196.9h.5zM164.8 196.9h.4z"/>
<path d="M164.7 196.9h.7zM164.7 196.9h.6z"/>
<path d="M164.6 196.4h.9zM164.6 196.4h.9z"/>
<path d="M164.6 196.7l.9 .1zM164.6 196.7l.9 .1z"/>
<path d="M164.6 196.8h.9zM164.6 196.8l.8 .1z"/>
<path d="M164.6 196.4l.9 .1zM164.6 196.4l.9 .1z"/>
<path d="M164.6 196.5l.9 .1zM164.6 196.5l.9 .1z"/>
<path d="M164.6 196.6h.9zM164.6 196.6l.9 .1z"/>
<path d="M128.8 214.8l.2 .1zM128.7 214.9h.3z"/>
<path d="M128.7 214.9h.3zM128.6 214.9h.4z"/>
<path d="M128.7 215.7h.3zM128.7 215.7h.2z"/>
<path d="M128.6 214.9h.5zM128.5 214.9h.6z"/>
<path d="M128.6 215.7h.4zM128.6 215.7h.4z"/>
<path d="M128.5 214.9l.7 .1zM128.5 214.9l.7 .1z"/>
<path d="M128.5 215.7h.6zM128.5 215.7h.5z"/>
<path d="M128.5 215h.7zM128.4 215h.8z"/>
<path d="M128.5 215.6h.7zM128.5 215.6l.6 .1z"/>
<path d="M128.4 215l.9 .1zM128.4 215l.9 .1z"/>
<path d="M128.4 215.5h.8zM128.4 215.5l.8 .1z"/>
<path d="M128.4 215.1l.9 .1zM128.4 215.1l.9 .1z"/>
<path d="M128.4 215.4h.9zM128.4 215.4l.8 .1z"/>
<path d="M128.4 215.2l.9 .1zM128.4 215.2l.9 .1z"/>
<path d="M128.4 215.3l.9 .1zM128.4 215.3l.9 .1z"/>
<path d="M128.4 215.4h.9zM128.4 215.4h.9z"/>
<path d="M164.9 208.1h.3zM164.9 208.1h.2z"/>
<path d="M164.8 208.1h.4zM164.8 208.1h.4z"/>
<path d="M164.8 208h.5zM164.8 208l.4 .1z"/>
<path d="M164.7 207.3l.8 .1zM164.7 207.3l.8 .1z"/>
<path d="M164.7 208h.7zM164.7 208h.6z"/>
<path d="M164.6 207.4l.9 .1zM164.6 207.4l.9 .1z"/>
<path d="M164.6 207.5l.9 .1zM164.6 207.5l.9 .1z"/>
<path d="M164.6 207.8l.9 .1zM164.6 207.8l.9 .1z"/>
<path d="M164.6 207.9h.9zM164.6 207.9l.8 .1z"/>
<path d="M164.6 207.6l.9 .1zM164.6 207.6l.9 .1z"/>
<path d="M164.6 207.7h.9zM164.6 207.7h.9z"/>
<path d="M164.6 207.7h.9zM164.6 207.7l.9 .1z"/>
<path d="M128.8 227.2h.2zM128.7 227.2h.3z"/>
<path d="M128.7 227.2h.3zM128.6 227.2h.4z"/>
<path d="M128.7 228.1h.3zM128.7 228.1h.2z"/>
<path d="M128.6 227.2l.5 .1zM128.5 227.3h.6z"/>
<path d="M128.6 228.1h.4zM128.6 228.1h.4z"/>
<path d="M128.5 227.3h.7zM128.5 227.3h.7z"/>
<path d="M128.5 228h.6zM128.5 228l.5 .1z"/>
<path d="M128.5 227.3l.7 .1zM128.5 227.3l.7 .1z"/>
<path d="M128.5 227.9h.7zM128.5 227.9l.6 .1z"/>
<path d="M128.4 227.4l.9 .1zM128.4 227.4l.9 .1z"/>
<path d="M128.4 227.9h.8zM128.4 227.9h.8z"/>
<path d="M128.4 227.5l.9 .1zM128.4 227.5l.9 .1z"/>
<path d="M128.4 227.8h.9zM128.4 227.8l.8 .1z"/>
<path d="M128.4 227.6h.9zM128.4 227.6h.9z"/>
<path d="M128.4 227.6l.9 .1zM128.4 227.6l.9 .1z"/>
<path d="M128.4 227.7h.9zM128.4 227.7l.9 .1z"/>
<path d="M165 230.8h.2zM164.9 230.8h.3z"/>
<path d="M164.9 230.8h.3zM164.8 230.8h.4z"/>
<path d="M164.9 231.7h.3zM164.9 231.7h.2z"/>
<path d="M164.8 230.8l.5 .1zM164.8 230.8l.5 .1z"/>
<path d="M164.8 231.7h.4zM164.8 231.7h.4z"/>
<path d="M164.8 230.9h.6zM164.8 230.9h.6z"/>
<path d="M164.8 231.6h.5zM164.8 231.6l.4 .1z"/>
<path d="M164.7 230.9l.8 .1zM164.7 230.9l.8 .1z"/>
<path d="M164.7 231.5h.7zM164.7 231.5l.6 .1z"/>
<path d="M164.6 231l.9 .1zM164.6 231l.9 .1z"/>
<path d="M164.6 231.1l.9 .1zM164.6 231.1l.9 .1z"/>
<path d="M164.6 231.4l.9 .1zM164.6 231.4l.9 .1z"/>
<path d="M164.6 231.5h.9zM164.6 231.5h.8z"/>
<path d="M164.6 231.2h.9zM164.6 231.2h.9z"/>
<path d="M164.6 231.2l.9 .1zM164.6 231.2l.9 .1z"/>
<path d="M164.6 231.3h.9zM164.6 231.3l.9 .1z"/>
<path d="M165 241.9h.2zM164.9 241.9h.3z"/>
<path d="M164.9 241.9h.3zM164.8 241.9h.4z"/>
<path d="M164.9 242.8h.3zM164.9 242.8h.2z"/>
<path d="M164.8 241.9l.5 .1zM164.8 241.9l.5 .1z"/>
<path d="M164.8 242.8h.4zM164.8 242.8h.4z"/>
<path d="M164.8 242h.6zM164.7 242h.7z"/>
<path d="M164.8 242.7h.5zM164.8 242.7l.4 .1z"/>
<path d="M164.7 242l.8 .1zM164.7 242l.8 .1z"/>
<path d="M164.7 242.7h.7zM164.7 242.7h.6z"/>
<path d="M164.6 242.1l.9 .1zM164.6 242.1l.9 .1z"/>
<path d="M164.6 242.2h.9zM164.6 242.2h.9z"/>
<path d="M164.6 242.5l.9 .1zM164.6 242.5l.9 .1z"/>
<path d="M164.6 242.6h.9zM164.6 242.6l.8 .1z"/>
<path d="M164.6 242.2l.9 .1zM164.6 242.2l.9 .1z"/>
<path d="M164.6 242.3l.9 .1zM164.6 242.3l.9 .1z"/>
<path d="M164.6 242.4h.9zM164.6 242.4l.9 .1z"/>
</g>
<!-- layer: H -->
<g fill="#000" stroke="#000" stroke-width=".3">
<path d="M71.2 56h.5zM70.9 56h.8z"/>
<path d="M70.9 56l1.1 .1zM70.7 56.1h1.3z"/>
<path d="M70.9 58.9h.8zM70.9 58.9l.6 .1z"/>
<path d="M70.7 56.1l1.5 .2zM70.5 56.3h1.7z"/>
<path d="M70.7 58.8h1.3zM70.7 58.8l1 .1z"/>
<path d="M70.5 56.3l1.9 .2-.2-.2zM70.5 56.3l1.9 .2h-2.2z"/>
<path d="M70.5 58.6l1.5 .2 .2-.2zM70.5 58.6l1.5 .2z"/>
<path d="M70.2 56.5l2.4 .2-.2-.2zM70.2 56.5l2.4 .2h-2.5z"/>
<path d="M70.2 58.5l2 .1 .2-.1zM70.2 58.5l2 .1h-1.7z"/>
<path d="M70.1 56.7l2.6 .2-.1-.2zM70.1 56.7l2.6 .2h-2.8z"/>
<path d="M70.1 58.3l2.3 .2 .2-.2zM70.1 58.3l2.3 .2h-2.2z"/>
<path d="M69.9 56.9l2.9 .3-.1-.3zM69.9 56.9l2.9 .3h-2.9z"/>
<path d="M69.9 58l2.7 .3 .1-.3zM69.9 58l2.7 .3h-2.5z"/>
<path d="M69.9 57.2l2.9 .3v-.3zM69.9 57.2l2.9 .3h-3z"/>
<path d="M69.8 57.5l3 .3v-.3zM69.8 57.5l3 .3h-2.9z"/>
<path d="M69.9 57.8l2.8 .2 .1-.2zM69.9 57.8l2.8 .2h-2.8z"/>
</g>
<!-- layer: P -->
<g fill="none" stroke="#000" stroke-width=".3">
<path d="M69.8 57.5h3v.3zM69.8 57.5l3 .3h-2.9zM69.9 57.2h2.9v.3zM69.9 57.2l2.9 .3h-3zM69.9 57.8h2.9l-.1 .2zM69.9 57.8l2.8 .2h-2.8zM69.9 56.9h2.8l.1 .3zM69.9 56.9l2.9 .3h-2.9zM69.9 58h2.8l-.1 .3zM69.9 58l2.7 .3h-2.5zM70.1 56.7h2.5l.1 .2zM70.1 56.7l2.6 .2h-2.8z"/>
<path d="M70.1 58.3h2.5l-.2 .2zM70.1 58.3l2.3 .2h-2.2zM70.2 56.4l.2-.1 2 .1zM70.2 56.4h2.2l.2 .3zM70.2 56.4l2.4 .3h-2.5zM70.2 58.5h2.2l-.2 .1zM70.2 58.5l2 .1h-1.8zM70.4 56.3h1.8zM70.4 56.3h1.8l.2 .1zM70.4 58.6h1.8l-.2 .2zM70.4 58.6l1.6 .2zM70.7 56.1h1.3z"/>
<path d="M70.7 56.1l1.5 .2zM70.7 58.8h1.3zM70.7 58.8l1 .1zM70.9 56h.8zM70.9 56l1.1 .1zM70.9 58.9h.8zM70.9 58.9l.6 .1zM71.2 56h.5z"/>
<circle cx="71.3" cy="57.5" r="1.49"/>
<circle cx="71.3" cy="57.5" r="2.2"/>
</g>
<text font-size="7.2" x="340" y="188.7" transform="rotate(-90 340 188.7)">S-KAVACH INTERFACE DIAGRAM</text>
<g font-size="6.2">
<text x="267.4" y="43.7">B1</text>
<text x="267.4" y="59.6">N1</text>
<text x="267.1" y="78.3">B2</text>
<text x="267.1" y="94.5">N2</text>
<text x="267.1" y="113.2">B3</text>
<text x="267.1" y="129.1">N3</text>
<text x="267.1" y="147.8">B4</text>
<text x="267.1" y="164">N4</text>
<text x="267.1" y="198.6">N5</text>
<text x="267.1" y="217.3">B6</text>
</g>
<g font-size="5.7">
<text x="267.1" y="182.4">B5</text>
<text x="267.1" y="233.2">N6</text>
</g>
<g font-size="5.3">
<text x="262.5" y="35.3">TERMINAL</text>
<text x="71.3" y="38.5">2A</text>
<text x="62.4" y="43">B24</text>
<text x="60.7" y="59.6">N24</text>
<text x="157.7" y="178.2">C4</text>
<text x="174.3" y="178.2">C3</text>
<text x="165.5" y="203.6">S1</text>
</g>
<g font-size="4.9">
<text x="129.1" y="36.7">S1</text>
<text x="121.4" y="45.9">B2</text>
<text x="138.3" y="45.9">B1</text>
<text x="129.1" y="48.3">S1</text>
<text x="165.5" y="52.6">S1</text>
<text x="121.4" y="57.1">B4</text>
<text x="137.9" y="57.1">B3</text>
<text x="157.7" y="62.1">C2</text>
<text x="165.5" y="64.6">S1</text>
<text x="174.6" y="62.1">C1</text>
<text x="129.1" y="71.6">S1</text>
<text x="157.7" y="73.7">C4</text>
<text x="174.3" y="73.7">C3</text>
<text x="121.4" y="80.8">B2</text>
<text x="129.1" y="83.6">S1</text>
<text x="138.3" y="80.8">B1</text>
<text x="165.5" y="87.5">S1</text>
<text x="121.4" y="92.4">B4</text>
<text x="137.9" y="92.4">B3</text>
<text x="158.8" y="90.7">HECPR.TCAS</text>
<text x="157.7" y="96.3">C2</text>
<text x="165.5" y="99.1">S1</text>
<text x="174.6" y="96.3">C1</text>
<text x="129.1" y="106.2">S1</text>
<text x="157.7" y="108.3">C4</text>
<text x="174.3" y="108.3">C3</text>
<text x="121.4" y="115.4">B2</text>
<text x="129.5" y="118.2">S1</text>
<text x="138.3" y="115.4">B1</text>
<text x="121.7" y="127.4">B4</text>
<text x="138.3" y="127.4">B3</text>
<text x="157.7" y="131.2">C2</text>
<text x="174.6" y="131.2">C1</text>
<text x="165.5" y="134.1">S1</text>
<text x="121" y="143.9">COHECPR.TCAS</text>
<text x="128.1" y="141.1">S1A</text>
<text x="157.7" y="143.2">C4</text>
<text x="174.3" y="143.2">C3</text>
<text x="121.4" y="149.9">B2</text>
<text x="138.3" y="149.9">B1</text>
<text x="128.1" y="152.8">S1A</text>
<text x="121.4" y="161.9">B4</text>
<text x="137.9" y="161.9">B3</text>
<text x="157" y="160.2">COHECPR.TCAS</text>
<text x="164.4" y="157">S1A</text>
<text x="157" y="171.1">COHECPR.TCAS</text>
<text x="164.4" y="168.6">S1A</text>
<text x="129.1" y="175.7">S1</text>
<text x="121.7" y="184.5">B2</text>
<text x="138.3" y="184.5">B1</text>
<text x="122.8" y="189.8">UECPR.TCAS</text>
<text x="129.5" y="187.7">S1</text>
<text x="165.5" y="191.6">S1</text>
<text x="121.7" y="196.8">B4</text>
<text x="138.3" y="196.8">B3</text>
<text x="158.8" y="194.7">UECPR.TCAS</text>
<text x="157.7" y="200.7">C2</text>
<text x="174.6" y="200.7">C1</text>
<text x="158.8" y="205.7">UECPR.TCAS</text>
<text x="128.1" y="210.3">S1D</text>
<text x="157.7" y="212.7">C4</text>
<text x="174.3" y="212.7">C3</text>
<text x="121.7" y="219.4">B2</text>
<text x="138.3" y="219.4">B1</text>
<text x="128.1" y="223">S1D</text>
<text x="164.4" y="226.5">S1D</text>
<text x="121.4" y="232.8">B4</text>
<text x="137.9" y="232.8">B3</text>
<text x="157.7" y="235.3">C2</text>
<text x="164.4" y="238.1">S1D</text>
<text x="174.6" y="235.3">C1</text>
<text x="157.7" y="247.3">C4</text>
<text x="174.3" y="247.3">C3</text>
</g>
<g font-size="4.4">
<text x="165.5" y="122.1">S1</text>
<text x="121" y="155.2">COHECPR.TCAS</text>
<text x="157.7" y="165.8">C2</text>
<text x="174.6" y="165.8">C1</text>
</g>
</svg>
